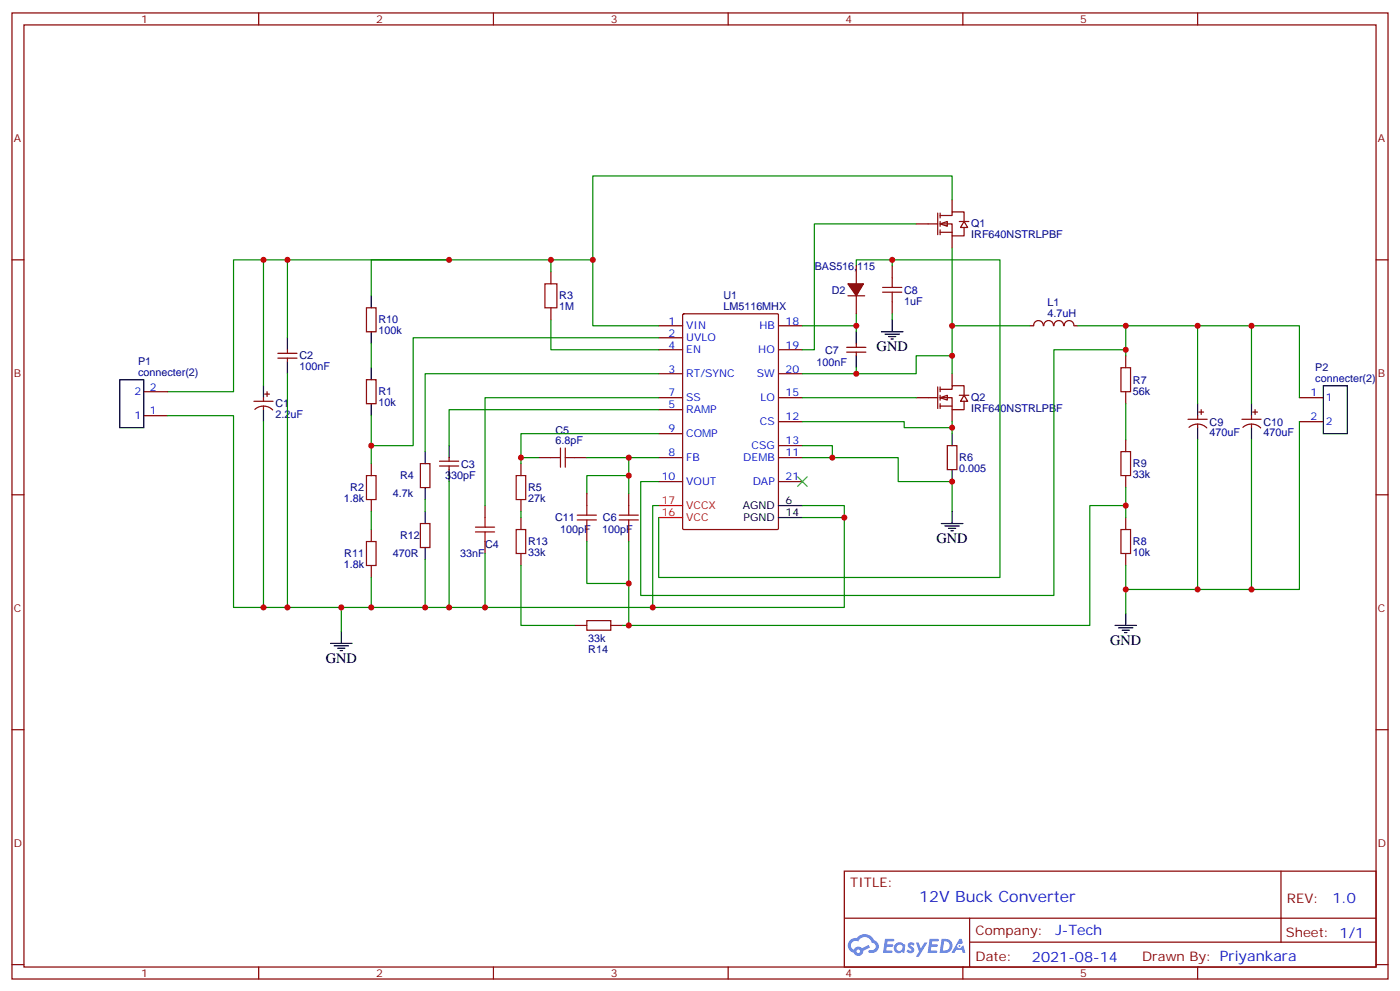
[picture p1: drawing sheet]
<svg xmlns="http://www.w3.org/2000/svg" width="412mm" height="292mm" viewBox="0 0 412 292" stroke-linecap="round" stroke-linejoin="round" font-family="sans-serif">
<g fill="none" stroke="#870000" stroke-width=".35">
<path d="M3.5 3.8h405.4v284.3h-405.4zM7.1 7.3h398.2v277.3h-398.2zM76.2 3.8v3.5M145.3 3.8v3.5M214.5 3.8v3.5M283.6 3.8v3.5M352.8 3.8v3.5M3.5 76.5h3.6M405.3 76.5h3.6M3.5 145.6h3.6M405.3 145.6h3.6M3.5 214.8h3.6"/>
<path d="M405.3 214.8h3.6M248.7 256.4h156.6v28.2h-156.6zM377.3 256.4v20.9M248.7 270.2h156.5M285.6 277.3h119.6M285.6 270.2v14.2M3.5 283.9h3.6M76.2 284.6v3.5M145.3 284.6v3.5M214.5 284.6v3.5M283.6 284.6v3.5M352.8 284.6v3.5"/>
<path d="M405.3 283.9h3.6"/>
</g>
<g fill="#5487ff">
<path d="M267.7 277.6a1.22 1.22 0 0 1 1.7 .2l-.4 .6a.47 .47 0 0 0-.3-.4 .47 .47 0 0 0-.5 .2l.1 .2a1.14 1.14 0 0 1 .8 1.8 1.14 1.14 0 0 1-1.9 0l-.2-.2 .5-.6 .7 .5a.29 .29 0 0 0 .3-.3 .29 .29 0 0 0-.2-.3 1.04 1.04 0 0 1-.6-1.7z"/>
<path d="M260.7 276.3h2.4l.3 .2-.2 .5-1.8 .1-.1 .8h1.5l.3 .4-.3 .4h-1.6l-.2 1.1h1.7l.2 .3-.2 .3-2.6 .1z"/>
<path d="M273.8 276.3h2.4l.3 .2-.1 .5-1.8 .1-.2 .8h1.6l.3 .4-.4 .4h-1.6l-.1 1.1h1.7l.2 .3-.2 .3-2.6 .1z"/>
<path d="M282.6 276.3h.7l.3 1.3-.6 .3a.69 .69 0 0 0-1 .3 .69 .69 0 0 0 .4 .9 .69 .69 0 0 0 .9-.6l.5-.2 .6 2.2h-.8l-.2-.9h-1.8l-.5 .9h-.8z"/>
<path d="M269.8 277.4h.8l.6 1.8 1.1-1.8h.9l-2.6 4.2h-.8l.9-1.5z"/>
<path d="M277.4 276.3l-.6 4.2h1.3a2.11 2.11 0 0 0 2.5-2.1 2.11 2.11 0 0 0-2.5-2.1zM278.1 277.1a1.39 1.39 0 0 1 1.7 1.4 1.39 1.39 0 0 1-1.8 1.3h-.3z"/>
<path d="M263.7 277.9a1.54 1.54 0 0 0-.1 2.2 1.54 1.54 0 0 0 2.2 .1l.6 .3 .3-2.3-.2-.3h-.4a1.49 1.49 0 0 0-2.4 0zM264 278.9a.94 .94 0 0 1 1.8 0 .94 .94 0 0 1-1.8 0z"/>
<path d="M250.4 276.7a2.18 2.18 0 0 0 1.1 3.7 1.44 1.44 0 0 0 1.6 .9 1.44 1.44 0 0 0 1.2-1.4l2-1.1-.5-.7-1.9 1a1.47 1.47 0 0 0-2.4 .4 1.39 1.39 0 0 1-.7-1.9 1.39 1.39 0 0 1 2-.5 2.12 2.12 0 0 1 2.2-1.3 2.12 2.12 0 0 1 1.9 1.7 1.14 1.14 0 0 1 1.1 1.4 1.14 1.14 0 0 1-1.7 .7 .43 .43 0 0 0-.5 .4 .43 .43 0 0 0 .4 .5 1.98 1.98 0 0 0 2.5-1.2 1.98 1.98 0 0 0-1.2-2.6 3.1 3.1 0 0 0-5.3-.6l-.9 .1zM252.3 280a.55 .55 0 0 1 1.1 0 .55 .55 0 0 1-1.1 0z"/>
<circle cx="282.6" cy="278.4" r=".26"/>
</g>
<g fill="none" stroke="#870000" stroke-width=".35">
<path d="M162.3 80v3.5M162.3 90.6v3.5M194 95.9h7.1M194 99.4h7.1M201.1 92.5l.3-.1h27.6l.3 .1v63l-.2 .3-27.7 .1-.3-.2zM229.3 95.9h7.1M74.8 118.1h5.6M77.6 117.1v1M77.6 119.5v1.1M78 116h1.4M78.7 115.3v1.4M81.8 104h5.7"/>
<path d="M81.8 105.4h5.7M84.7 102.9v1.1M84.7 105.4v1.1M107.9 111.8h2.9v7h-2.9zM194 110h7.1M194 102.9h7.1M194 117.1h7.1M229.3 110h7.1M229.3 102.9h7.1M229.3 117.1h7.1M75.1 120.5a3.8 3.8 0 0 1 5.2 .2M109.4 136.5v3.5"/>
<path d="M123.8 136.5h2.8v7h-2.8zM129.5 137.2h5.6M129.5 135.7h5.6M132.3 134.7v1M132.3 137.2v1M153.5 136.5v3.5M158.7 134.7h3.6M169.3 134.7h3.6M194 120.6h7.1M194 134.7h7.1M194 127.6h7.1M229.3 134.7h7.1"/>
<path d="M229.3 124.1h7.1M229.3 131.2h7.1M109.4 147v3.6M142.9 148.8v3.5M142.9 159.4v3.5M153.5 147v3.6M185.2 145.3v3.5M185.2 155.9v3.5M194 141.7h7.1M229.3 141.7h7.1"/>
</g>
<g fill="none" stroke="#000" stroke-width=".35">
<path d="M84.7 99.4v3.5M77.6 113.5v3.6M84.7 106.5v3.5M109.4 108.2v3.6M109.4 118.8v3.5M77.6 120.6v3.5M125.2 132.9v3.6M132.3 131.2v3.5M132.3 138.2v3.5M125.2 143.5v3.5M229.3 148.8h7.1M229.3 152.3h7.1"/>
<path d="M97.4 189.4h6.3M98.4 190.1h4.3M99.5 190.8h2.1M100.2 191.5h.7M100.5 185.8v3.6"/>
</g>
<g fill="none" stroke="#008700" stroke-width=".35">
<path d="M162.3 76.5v3.5M162.3 94.1v8.8h31.7M194 95.9h-19.4v-19.4h-105.8v38.8h-19.4M194 99.4h-72.3v31.8h-12.3M194 110h-68.8v22.9M194 117.1h-51.1v31.7M109.4 122.3v14.2M172.9 134.7h21.1M194 120.6h-61.7v10.6M194 127.6h-40.5v7.1h5.2M132.3 141.7v37.1h-40.6M236.4 148.8h12.3v3.5h-12.3"/>
<path d="M248.7 152.3v26.5h-105.8M100.5 178.8v7M142.9 162.9v15.9h-10.6"/>
</g>
<g fill="none" stroke="#a10000" stroke-width=".35">
<path d="M160.5 83.5h3.5v7.1h-3.5zM107.9 140h2.9v7h-2.9zM152 140h2.9v7h-2.9zM162.3 134.7h2.8M165.1 131.9v5.6M166.5 131.9v5.6M166.5 134.7h2.8M140.1 155.2h5.6M140.1 156.6h5.6M142.9 152.3v2.9M142.9 156.6v2.8M182.4 151.6h5.6"/>
<path d="M182.4 153h5.6M185.2 148.8v2.8M185.2 153v2.9"/>
</g>
<path d="M194 152.3h7.1M194 148.8h7.1" fill="none" stroke="#f00" stroke-width=".35"/>
<g fill="#fff" stroke="#870000" stroke-width=".35">
<path d="M276.9 65.9l2.1-.7v1.4z"/>
<path d="M284 65.2l1 1.8h-2.1z"/>
</g>
<path d="M280.5 58.8v3.6M269.9 65.9h6.3M276.2 62.7v6.4M276.9 63.4h3.6v-1h3.5v2.8M276.9 65.9h3.6v3.5h3.5v-2.4M276.9 68.4h3.6M276.9 62.7v1.4M276.9 65.2v1.4M276.9 67.7v1.4M280.5 69.4v3.6M282.6 65.2h2.8" fill="none" stroke="#870000" stroke-width=".35"/>
<g fill="#fff" stroke="#870000" stroke-width=".35">
<path d="M276.9 117.1l2.1-.8v1.5z"/>
<path d="M284 116.3l1 1.8h-2.1z"/>
</g>
<g fill="none" stroke="#870000" stroke-width=".35">
<path d="M252.2 78.2v5.3M262.8 78.2v3.6M107.9 90.6h2.9v7h-2.9zM249.8 87.1h4.9M252.2 87.1v5.3M262.8 88.8v3.6M303.4 95.9h1M304.5 95.9a1.41 1.41 0 0 1 1.4-1.5 1.41 1.41 0 0 1 1.4 1.5M307.5 95.9a1.41 1.41 0 0 1 1.4-1.5 1.41 1.41 0 0 1 1.4 1.5M310.5 95.9a1.41 1.41 0 0 1 1.4-1.5 1.41 1.41 0 0 1 1.4 1.5M313.5 95.9a1.41 1.41 0 0 1 1.4-1.5 1.41 1.41 0 0 1 1.4 1.5M316.4 95.9h1.1"/>
<path d="M42.3 115.3h7.1M249.4 103.6h5.7M249.4 102.2h5.7M252.2 101.2v1M252.2 103.6v1.1M269.9 117.1h6.3M276.2 113.9v6.3M276.9 114.6h3.6v-1.1h3.5v2.8M276.9 117.1h3.6v3.5h3.5v-2.5M276.9 119.5h3.6M276.9 113.9v1.4M276.9 116.3v1.5"/>
<path d="M276.9 118.8v1.4M280.5 110v3.5M282.6 116.3h2.8M331.6 104.7v3.5M331.6 115.3v3.5M382.8 117.1h7M42.3 122.3h7.1M279 131.2h2.9v7h-2.9zM280.5 120.6v3.5M331.6 129.4v3.5M331.6 140v3.5M350 123.4h5.6"/>
<path d="M350.2 125.8a3.8 3.8 0 0 1 5.3 .1M352.8 122.3v1.1M352.8 124.8v1.1M353.1 121.3h1.4M353.8 120.6v1.4M365.8 123.4h5.7M366.1 125.8a3.8 3.8 0 0 1 5.3 .1M368.7 122.3v1.1M368.7 124.8v1.1M369 121.3h1.4M369.7 120.6v1.4M382.8 124.1h7"/>
<path d="M109.4 155.9v3.5M123.8 154.1h2.8v7h-2.8zM153.5 152.3v3.6M172.9 145.3v3.5M172.9 155.9v3.5M331.6 152.3v3.6M109.4 166.4v3.6M153.5 162.9v3.5M331.6 162.9v3.5M169.3 184.1h3.6M179.9 184.1h3.5"/>
</g>
<g fill="none" stroke="#008700" stroke-width=".35">
<path d="M280.5 58.8v-7h-105.9v24.7M77.6 76.5v37M84.7 76.5v22.9M132.3 76.5h-22.9v10.6M252.2 78.2v-1.7h10.6v1.7M262.8 76.5h31.8v93.5h-100.6v-17.7M269.9 65.9h-30v37h-3.5M280.5 73v37M236.4 95.9h15.8M252.2 92.4v5.2M262.8 92.4v1.7M280.5 95.9h22.9"/>
<path d="M317.5 95.9h14.1v8.8M331.6 95.9h21.2v22.9M352.8 95.9h15.9v22.9M368.7 95.9h14.1v21.2M84.7 110v68.8M109.4 101.2v7M236.4 117.1h33.5M252.2 108.2v1.8M280.5 104.7h-10.6v5.3h-33.5M331.6 102.9h-21.2v72.4h-121.7v-33.6h5.3M331.6 118.8v10.6M49.4 122.3h19.4v56.5h22.9"/>
<path d="M77.6 124.1v54.7M153.5 134.7v1.8M185.2 134.7v5.3h-12.3v5.3M185.2 140v5.3M236.4 131.2h8.8v3.5h-8.8M236.4 124.1h29.9v1.8h14.2M245.2 134.7h19.4v7h15.9v8.9M280.5 124.1v3.5M352.8 129.4v44.1M382.8 124.1v49.4h-14.1v-44.1M109.4 150.6v5.3M125.2 147v3.6"/>
<path d="M153.5 150.6v1.7M172.9 159.4v12.3h12.3M194 148.8h-1.7v30M331.6 148.8h-10.6v35.3h-135.8v-24.7M331.6 143.5v8.8M109.4 170v8.8M125.2 164.7v14.1M153.5 166.4v17.7h15.8M331.6 166.4v14.2M331.6 173.5h37.1M183.4 184.1h1.8"/>
</g>
<g fill="none" stroke="#000" stroke-width=".35">
<path d="M109.4 87.1v3.5M109.4 97.6v3.6M252.2 97.6v3.6M259.6 97.6h6.4M260.7 98.4h4.2M261.8 99.1h2.1M262.5 99.8h.7M262.8 94.1v3.5M35.3 111.8h7v14.1h-7zM252.2 104.7v3.5M352.8 118.8v3.5M368.7 118.8v3.5"/>
<path d="M389.8 113.5h7.1v14.1h-7.1zM280.5 127.6v3.6M280.5 138.2v3.5M352.8 125.9v3.5M368.7 125.9v3.5M125.2 150.6v3.5M277.3 154.1h6.3M278.3 154.8h4.3M279.4 155.5h2.1M280.1 156.2h.7M280.5 150.6v3.5M125.2 161.1v3.6"/>
<path d="M328.4 184.1h6.4M329.5 184.8h4.2M330.6 185.5h2.1M331.3 186.2h.7M331.6 180.6v3.5"/>
</g>
<g fill="none" stroke="#a10000" stroke-width=".35">
<path d="M260 84.6h5.6M260 86h5.6M262.8 81.8v2.8M262.8 86v2.8M330.2 108.2h2.8v7.1h-2.8zM330.2 132.9h2.8v7.1h-2.8zM107.9 159.4h2.9v7h-2.9zM152 155.9h2.9v7h-2.9zM170 151.6h5.7M170 153h5.7M172.9 148.8v2.8M172.9 153v2.9"/>
<path d="M330.2 155.9h2.8v7h-2.8zM172.9 182.7h7v2.8h-7z"/>
</g>
<path d="M234.9 140.3l2.9 2.9M237.8 140.3l-2.9 2.9" fill="none" stroke="#3c3" stroke-width=".35"/>
<path d="M249.8 83.5h4.6l-2.2 3.6z" fill="#870000" stroke="#870000" stroke-width=".35"/>
<g fill="#c00">
<circle cx="109.4" cy="131.2" r=".88"/>
<circle cx="162.3" cy="76.5" r=".88"/>
<circle cx="248.7" cy="152.3" r=".88"/>
<circle cx="280.5" cy="104.7" r=".88"/>
<circle cx="192.3" cy="178.8" r=".88"/>
<circle cx="252.2" cy="110" r=".88"/>
<circle cx="252.2" cy="95.9" r=".88"/>
<circle cx="174.6" cy="76.5" r=".88"/>
<circle cx="262.8" cy="76.5" r=".88"/>
<circle cx="153.5" cy="134.7" r=".88"/>
<circle cx="185.2" cy="134.7" r=".88"/>
<circle cx="280.5" cy="125.9" r=".88"/>
<circle cx="245.2" cy="134.7" r=".88"/>
<circle cx="280.5" cy="141.7" r=".88"/>
<circle cx="280.5" cy="95.9" r=".88"/>
<circle cx="331.6" cy="102.9" r=".88"/>
<circle cx="331.6" cy="95.9" r=".88"/>
<circle cx="352.8" cy="95.9" r=".88"/>
<circle cx="368.7" cy="95.9" r=".88"/>
<circle cx="331.6" cy="173.5" r=".88"/>
<circle cx="368.7" cy="173.5" r=".88"/>
<circle cx="352.8" cy="173.5" r=".88"/>
<circle cx="331.6" cy="148.8" r=".88"/>
<circle cx="132.3" cy="76.5" r=".88"/>
<circle cx="185.2" cy="184.1" r=".88"/>
<circle cx="77.6" cy="178.8" r=".88"/>
<circle cx="100.5" cy="178.8" r=".88"/>
<circle cx="84.7" cy="178.8" r=".88"/>
<circle cx="77.6" cy="76.5" r=".88"/>
<circle cx="84.7" cy="76.5" r=".88"/>
<circle cx="125.2" cy="178.8" r=".88"/>
<circle cx="109.4" cy="178.8" r=".88"/>
<circle cx="132.3" cy="178.8" r=".88"/>
<circle cx="142.9" cy="178.8" r=".88"/>
<circle cx="185.2" cy="171.7" r=".88"/>
<circle cx="185.2" cy="140" r=".88"/>
</g>
<text font-size="4.6" fill="#00f" x="270.8" y="265.4">12V Buck Converter</text>
<g font-size="4.2">
<text x="258.2" y="103.3">GND</text>
<text x="275.9" y="159.7">GND</text>
<text x="327" y="189.7">GND</text>
<text x="96" y="195">GND</text>
</g>
<g font-size="4.2" fill="#00f">
<text x="392.5" y="265.7">1.0</text>
<text x="310.9" y="275.2">J-Tech</text>
<text x="304" y="283">2021-08-14</text>
</g>
<g font-size="3.9" fill="#800">
<text x="250.5" y="261">TITLE:</text>
<text x="379.1" y="265.7">REV:</text>
<text x="287.4" y="275.2">Company:</text>
<text x="378.7" y="275.8">Sheet: 1/1</text>
<text x="287.4" y="282.9">Date:</text>
<text x="336.4" y="282.9">Drawn By: Priyankara</text>
</g>
<g font-size="3.2" fill="#800">
<text x="41.6" y="6.8">1</text>
<text x="110.8" y="6.8">2</text>
<text x="179.9" y="6.8">3</text>
<text x="249.1" y="6.8">4</text>
<text x="318.2" y="6.8">5</text>
<text x="4.1" y="41.9">A</text>
<text x="405.9" y="41.9">A</text>
<text x="4.1" y="111.1">B</text>
<text x="405.9" y="111.1">B</text>
<text x="4.1" y="180.2">C</text>
<text x="405.9" y="180.2">C</text>
<text x="4.1" y="249.3">D</text>
<text x="405.9" y="249.3">D</text>
<text x="41.6" y="287.6">1</text>
<text x="110.8" y="287.6">2</text>
<text x="179.9" y="287.6">3</text>
<text x="249.1" y="287.6">4</text>
<text x="318.2" y="287.6">5</text>
</g>
<g font-size="3.2" fill="#000080">
<text x="286.1" y="70.1">IRF640NSTRLPBF</text>
<text x="286.1" y="67">Q1</text>
<text x="240" y="79.4">BAS516,115</text>
<text x="164.7" y="88.1">R3</text>
<text x="213.1" y="88.1">U1</text>
<text x="245" y="86.5">D2</text>
<text x="266.3" y="89.7">1uF</text>
<text x="266.3" y="86.4">C8</text>
<text x="111.5" y="95.2">R10</text>
<text x="164.7" y="91.3">1M</text>
<text x="213.1" y="91.3">LM5116MHX</text>
<text x="308.6" y="93.3">4.7uH</text>
<text x="308.6" y="90.1">L1</text>
<text x="111.5" y="98.4">100k</text>
<text x="40.7" y="107.5">P1</text>
<text x="88.2" y="105.8">C2</text>
<text x="240.5" y="107.6">100nF</text>
<text x="243.1" y="104.1">C7</text>
<text x="40.7" y="110.7">connecter(2)</text>
<text x="88.2" y="108.9">100nF</text>
<text x="333.7" y="112.9">R7</text>
<text x="387.5" y="112.5">connecter(2)</text>
<text x="387.5" y="109.2">P2</text>
<text x="81.1" y="119.9">C1</text>
<text x="111.5" y="119.5">10k</text>
<text x="111.5" y="116.3">R1</text>
<text x="286.1" y="118.1">Q2</text>
<text x="333.7" y="116.1">56k</text>
<text x="81.1" y="123">2.2uF</text>
<text x="286.1" y="121.3">IRF640NSTRLPBF</text>
<text x="356.3" y="125.2">C9</text>
<text x="372.2" y="125.2">C10</text>
<text x="163.6" y="130.8">6.8pF</text>
<text x="163.6" y="127.6">C5</text>
<text x="356.3" y="128.5">470uF</text>
<text x="372.2" y="128.5">470uF</text>
<text x="135.8" y="137.6">C3</text>
<text x="282.6" y="135.8">R6</text>
<text x="333.7" y="137.6">R9</text>
<text x="117.8" y="141.1">R4</text>
<text x="131.2" y="141.1">330pF</text>
<text x="282.6" y="139.1">0.005</text>
<text x="333.7" y="140.8">33k</text>
<text x="101.2" y="147.7">1.8k</text>
<text x="103.2" y="144.6">R2</text>
<text x="115.7" y="146.4">4.7k</text>
<text x="155.6" y="147.9">27k</text>
<text x="155.6" y="144.6">R5</text>
<text x="163.5" y="153.5">C11</text>
<text x="177.6" y="153.5">C6</text>
<text x="117.8" y="158.8">R12</text>
<text x="142.9" y="161.1">C4</text>
<text x="155.6" y="160.5">R13</text>
<text x="165" y="157">100pF</text>
<text x="177.3" y="157">100pF</text>
<text x="333.7" y="160.5">R8</text>
<text x="101.2" y="167.1">1.8k</text>
<text x="101.4" y="164">R11</text>
<text x="115.7" y="164.1">470R</text>
<text x="135.6" y="164.1">33nF</text>
<text x="155.6" y="163.7">33k</text>
<text x="333.7" y="163.7">10k</text>
<text x="173.3" y="189">33k</text>
<text x="173.3" y="192.2">R14</text>
</g>
<g font-size="3.2" fill="#00f">
<text x="196.9" y="95.5">1</text>
<text x="231.4" y="95.5">18</text>
<text x="196.9" y="99.1">2</text>
<text x="202.1" y="96.9">VIN</text>
<text x="202.1" y="100.5">UVLO</text>
<text x="223.7" y="96.9">HB</text>
<text x="196.9" y="102.6">4</text>
<text x="202.1" y="104">EN</text>
<text x="223.4" y="104">HO</text>
<text x="231.4" y="102.6">19</text>
<text x="196.9" y="109.6">3</text>
<text x="202.1" y="111.1">RT/SYNC</text>
<text x="222.9" y="111.1">SW</text>
<text x="231.4" y="109.6">20</text>
<text x="39.6" y="116.3">2</text>
<text x="44.1" y="114.9">2</text>
<text x="196.9" y="116.7">7</text>
<text x="202.1" y="118.1">SS</text>
<text x="224" y="118.1">LO</text>
<text x="231.4" y="116.7">15</text>
<text x="386" y="116.7">1</text>
<text x="390.5" y="118.1">1</text>
<text x="39.6" y="123.4">1</text>
<text x="44.1" y="122">1</text>
<text x="196.9" y="120.2">5</text>
<text x="202.1" y="121.6">RAMP</text>
<text x="223.9" y="125.2">CS</text>
<text x="231.4" y="123.8">12</text>
<text x="386" y="123.8">2</text>
<text x="390.5" y="125.2">2</text>
<text x="196.9" y="127.3">9</text>
<text x="202.1" y="128.7">COMP</text>
<text x="231.4" y="130.8">13</text>
<text x="196.9" y="134.3">8</text>
<text x="202.1" y="135.7">FB</text>
<text x="218.9" y="135.7">DEMB</text>
<text x="221.4" y="132.2">CSG</text>
<text x="231.4" y="134.3">11</text>
<text x="194.9" y="141.4">10</text>
<text x="202.1" y="142.8">VOUT</text>
<text x="221.7" y="142.8">DAP</text>
<text x="231.4" y="141.4">21</text>
</g>
<g font-size="3.2" fill="#f00">
<text x="194.9" y="148.4">17</text>
<text x="202.1" y="149.9">VCCX</text>
<text x="194.9" y="152">16</text>
<text x="202.1" y="153.4">VCC</text>
</g>
<g font-size="3.2">
<text x="218.8" y="149.9">AGND</text>
<text x="231.4" y="148.4">6</text>
<text x="219.1" y="153.4">PGND</text>
<text x="231.4" y="152">14</text>
</g>
</svg>
